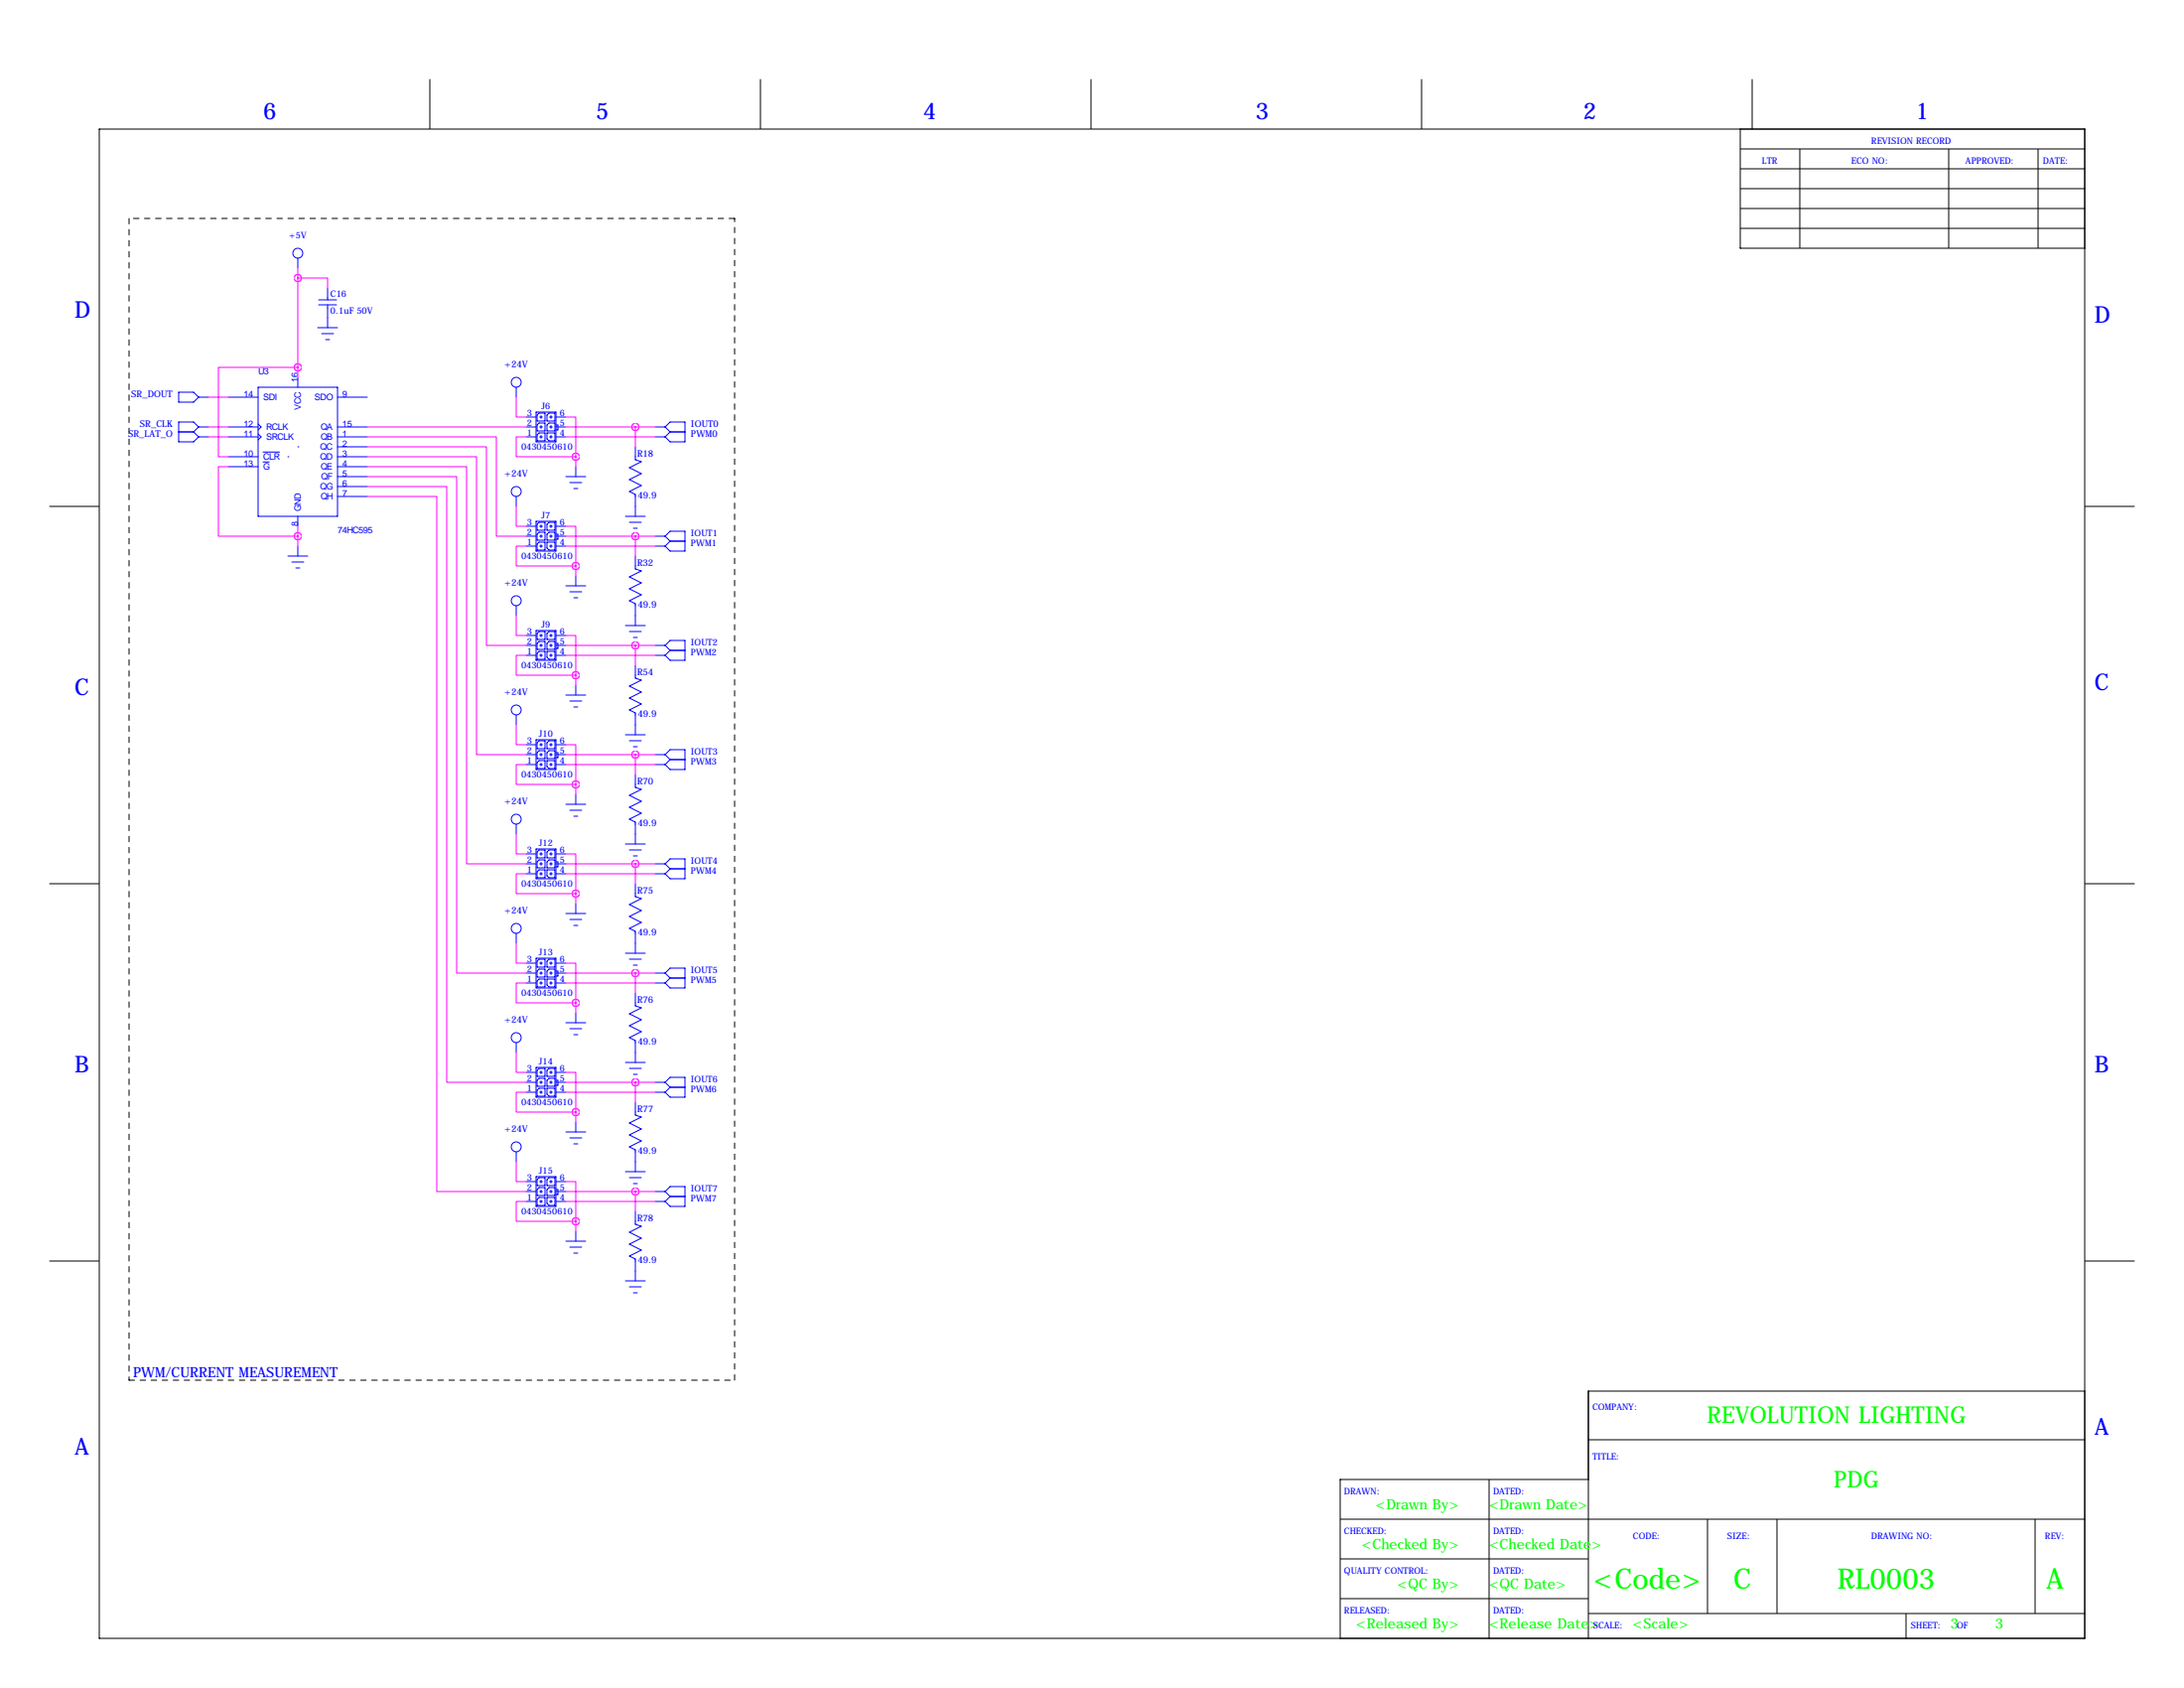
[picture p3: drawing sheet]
<svg xmlns="http://www.w3.org/2000/svg" width="559mm" height="432mm" viewBox="0 0 559 432" stroke-linecap="round" stroke-linejoin="round" font-family="sans-serif">
<g fill="none" stroke="#000" stroke-width=".25">
<path d="M25.4 33h508v386.1h-508zM110 20.3v12.7M194.6 20.3v12.7M279.1 20.3v12.7M363.7 20.3v12.7M445.3 38.1h88.1M445.3 33v30.5h88.1M448.3 20.3v12.7M460.5 38.1v25.4M498.6 38.1v25.4M521.5 38.1v25.4M445.3 48.3h88.1"/>
<path d="M445.3 43.2h88.1M445.3 53.3h88.1M445.3 58.4h88.1M12.7 129.5h12.7M533.4 129.5h12.7M12.7 226.1h12.7M533.4 226.1h12.7M12.7 322.6h12.7M533.4 322.6h12.7M533.4 355.9h-127v63.2M381 378.5v40.6M406.4 368.3h127"/>
<path d="M406.4 378.5h-63.5v40.6M342.9 388.6h190.5M342.9 398.8h63.5M436.9 388.6v24.1M454.7 388.6v24.1M520.7 388.6v24.1M342.9 408.9h63.5M406.4 412.7h127M487.7 412.7v6.4"/>
</g>
<path d="M33 55.9v297.2M188 55.9h-155M33 353.1h155M188 353.1v-297.2" fill="none" stroke="#000" stroke-width=".25" stroke-dasharray="1.4 1.4"/>
<g fill="none" stroke="#00f" stroke-width=".25">
<path d="M76.2 66v2.6M81.5 78h4.6M81.5 76.7h4.6M83.8 73.7v3M83.8 78v5.8M66 99.1h20.4v33h-20.4zM76.2 96.5v2.6M81.3 83.8h5.1M82.3 85.3h3M83.3 86.9h1M132.1 99.1v2.5M45.7 110.5h3.8"/>
<path d="M45.7 100.3h3.8l1.3 1.3-1.3 1.3h-3.8zM49.5 110.5l1.3 1.3M50.8 109.2l-1.3-1.3h-3.8v5.1h3.8l1.3-1.2M50.8 111.8h2.5M50.8 109.2h2.5M50.8 101.6h2.5M50.8 109.2l-1.3 1.3M58.4 111.8h7.6M58.4 109.2h7.6M58.4 101.6h7.6M58.4 116.8h7.6M58.4 119.4h7.6"/>
<path d="M66 111l.8 .8-.8 .7M66 108.5l.8 .7-.8 .8M67.3 118.2h1.6M67.3 115.6h4.2M73.7 116.8h.1M76.2 114.3h.1M86.4 111.8h7.6M86.4 109.2h7.6M86.4 101.6h7.6M86.4 114.3h7.6M86.4 116.8h7.6M86.4 119.4h7.6"/>
<path d="M134.6 111.8h2.6M134.6 109.2h2.6M134.6 106.7h2.6M137.2 105.4h5v7.6h-5zM137.4 111.3l.5-.6h1.5v2.1h-2zM137.9 105.7h1.5v2h-2v-1.5zM137.9 108.2h1.5v2h-2v-1.5zM140 110.7h2v2.1h-1.5l-.5-.5zM140.5 108.2h1.5v2h-2v-1.5zM140.5 105.7h1.5v2h-2v-1.5zM142.2 108.7h.5v1.3h-.5M142.2 111.8h2.6"/>
<path d="M142.2 109.2h2.6M142.2 106.7h2.6M147.3 119.4v2.5M162.6 114.3v3.3l1.5 .5-3.1 1.5 3.1 1.6-3.1 1.5 3.1 1.5-3.1 1.5 1.6 .8v5.6M167.6 111.8h2.6M167.6 109.2h2.6M170.2 109.2l1.2-1.3h3.9v5.1h-3.9l-1.2-1.2M170.2 109.2l1.2 1.3M171.4 110.5h3.9M171.4 110.5l-1.2 1.3M76.2 132.1v2.5M76.2 139.7v2.5"/>
<path d="M86.4 121.9h7.6M86.4 124.5h7.6M86.4 127h7.6M132.1 127v2.5M134.6 139.7h2.6M134.6 137.2h2.6M134.6 134.6h2.6M137.2 133.3h5v7.7h-5zM137.4 134.1l.5-.5h1.5v2h-2zM137.4 136.7l.5-.6h1.5v2.1h-2zM137.4 139.2l.5-.5h1.5v2h-2zM140 138.7h2v2h-1.5l-.5-.5z"/>
<path d="M140.5 133.6h1.5v2h-2v-1.5zM140.5 136.1h1.5v2.1h-2v-1.5zM142.2 136.7h.5v1.2h-.5M142.2 139.7h2.6M142.2 137.2h2.6M142.2 134.6h2.6M144.8 121.9h5.1M145.8 123.4h3M146.8 125h1M160 132.1h5.1M161 133.6h3.1M162.1 135.1h1"/>
<path d="M167.6 139.7h2.6M167.6 137.2h2.6M170.2 137.2l1.2-1.3h3.9v5.1h-3.9l-1.2-1.3M170.2 137.2l1.2 1.2M171.4 138.4h3.9M171.4 138.4l-1.2 1.3M73.7 142.2h5M74.7 143.8h3M75.7 145.3h1M132.1 154.9v2.6M144.8 149.9h5.1M145.8 151.4h3"/>
<path d="M146.8 152.9h1M147.3 147.3v2.6M162.6 142.2v3.3l1.5 .5-3.1 1.6 3.1 1.5-3.1 1.5 3.1 1.5-3.1 1.6 1.6 .7v5.6M134.6 167.6h2.6M134.6 165.1h2.6M134.6 162.6h2.6M137.2 161.3h5v7.6h-5zM137.4 162.1l.5-.6h1.5v2.1h-2zM137.4 164.6l.5-.5h1.5v2h-2zM137.4 167.1l.5-.5h1.5v2.1h-2zM140 166.6h2v2.1h-1.5l-.5-.6zM140.5 161.5h1.5v2.1h-2v-1.5z"/>
<path d="M140.5 164.1h1.5v2h-2v-1.5zM142.2 164.6h.5v1.3h-.5M142.2 167.6h2.6M142.2 165.1h2.6M142.2 162.6h2.6M144.8 177.8h5.1M145.8 179.3h3M147.3 175.3v2.5M160 160h5.1M161 161.5h3.1M162.1 163.1h1M162.6 170.2v3.3l1.5 .5-3.1 1.5 3.1 1.5-3.1 1.6 3.1 1.5-3.1 1.5 1.6 .8v5.6"/>
<path d="M167.6 167.6h2.6M167.6 165.1h2.6M170.2 165.1l1.2-1.3h3.9v5.1h-3.9l-1.2-1.3M170.2 165.1l1.2 1.3M171.4 166.4h3.9M171.4 166.4l-1.2 1.2M132.1 182.9v2.5M134.6 195.6h2.6M134.6 193h2.6M134.6 190.5h2.6M137.2 189.2h5v7.6h-5zM137.4 190l.5-.5h1.5v2h-2z"/>
<path d="M137.4 192.5l.5-.5h1.5v2.1h-2zM137.4 195.1l.5-.5h1.5v2h-2zM140 194.6h2v2h-1.5l-.5-.5zM140.5 189.5h1.5v2h-2v-1.5zM140.5 192h1.5v2.1h-2v-1.6zM142.2 192.5h.5v1.3h-.5M142.2 195.6h2.6M142.2 193h2.6M142.2 190.5h2.6M146.8 180.8h1M160 188h5.1M161 189.5h3.1"/>
<path d="M162.1 191h1M162.6 198.1v3.3l1.5 .5-3.1 1.6 3.1 1.5-3.1 1.5 3.1 1.5-3.1 1.5 1.6 .8v5.6M167.6 195.6h2.6M167.6 193h2.6M170.2 193l1.2-1.2h3.9v5h-3.9l-1.2-1.2M170.2 193l1.2 1.3M171.4 194.3h3.9M171.4 194.3l-1.2 1.3M132.1 210.8v2.6M134.6 218.4h2.6M137.2 217.2h5v7.6h-5zM137.4 217.9l.5-.5h1.5v2.1h-2z"/>
<path d="M140.5 217.4h1.5v2.1h-2v-1.6zM140.5 220h1.5v2h-2v-1.5zM142.2 218.4h2.6M144.8 205.7h5.1M145.8 207.3h3M146.8 208.8h1M147.3 203.2v2.5M160 215.9h5.1M161 217.4h3.1M162.1 218.9h1M132.1 238.8v2.5M134.6 223.5h2.6"/>
<path d="M134.6 221h2.6M137.4 220.5l.5-.5h1.5v2h-2zM137.4 223l.5-.5h1.5v2h-2zM140 222.5h2v2h-1.5l-.5-.5zM142.2 220.5h.5v1.2h-.5M142.2 223.5h2.6M142.2 221h2.6M144.8 233.7h5.1M145.8 235.2h3M146.8 236.7h1M147.3 231.1v2.6M162.6 226.1v3.3l1.5 .5-3.1 1.5 3.1 1.5-3.1 1.5 3.1 1.6-3.1 1.5 1.6 .8v5.5"/>
<path d="M167.6 223.5h2.6M167.6 221h2.6M170.2 221l1.2-1.3h3.9v5.1h-3.9l-1.2-1.3M170.2 221l1.2 1.2M171.4 222.2h3.9M171.4 222.2l-1.2 1.3M134.6 251.5h2.6M134.6 248.9h2.6M134.6 246.4h2.6M137.2 245.1h5v7.6h-5zM137.4 245.9l.5-.5h1.5v2h-2zM137.4 248.4l.5-.5h1.5v2h-2z"/>
<path d="M137.4 251l.5-.6h1.5v2.1h-2zM140 250.4h2v2.1h-1.5l-.5-.5zM140.5 245.4h1.5v2h-2v-1.5zM140.5 247.9h1.5v2h-2v-1.5zM142.2 248.4h.5v1.3h-.5M142.2 251.5h2.6M142.2 248.9h2.6M142.2 246.4h2.6M147.3 259.1v2.5M160 243.8h5.1M161 245.4h3.1M162.1 246.9h1"/>
<path d="M162.6 254v3.3l1.5 .5-3.1 1.5 3.1 1.6-3.1 1.5 3.1 1.5-3.1 1.5 1.6 .8v5.6M167.6 251.5h2.6M167.6 248.9h2.6M170.2 248.9l1.2-1.3h3.9v5.1h-3.9l-1.2-1.2M170.2 248.9l1.2 1.3M171.4 250.2h3.9M171.4 250.2l-1.2 1.3M132.1 266.7v2.5M134.6 279.4h2.6M134.6 276.9h2.6M134.6 274.3h2.6M137.2 273h5v7.7h-5z"/>
<path d="M137.4 273.8l.5-.5h1.5v2h-2zM137.4 276.4l.5-.6h1.5v2.1h-2zM137.4 278.9l.5-.5h1.5v2h-2zM140 276.4l.5-.6h1.5v2.1h-2zM140 278.4h2v2h-1.5l-.5-.5zM140.5 273.3h1.5v2h-2v-1.5zM142.2 276.4h.5v1.2h-.5M142.2 279.4h2.6M142.2 276.9h2.6M142.2 274.3h2.6M144.8 261.6h5.1M145.8 263.1h3"/>
<path d="M146.8 264.7h1M160 271.8h5.1M161 273.3h3.1M162.1 274.8h1M167.6 279.4h2.6M167.6 276.9h2.6M170.2 276.9l1.2-1.3h3.9v5.1h-3.9l-1.2-1.3M170.2 276.9l1.2 1.2M171.4 278.1h3.9M171.4 278.1l-1.2 1.3M132.1 294.6v2.6M144.8 289.6h5.1"/>
<path d="M145.8 291.1h3M146.8 292.6h1M147.3 287v2.6M160 299.7h5.1M162.6 281.9v3.3l1.5 .6-3.1 1.5 3.1 1.5-3.1 1.5 3.1 1.5-3.1 1.6 1.6 .7v5.6M134.6 307.3h2.6M134.6 304.8h2.6M134.6 302.3h2.6M137.2 301h5v7.6h-5zM137.4 301.8l.5-.6h1.5v2.1h-2zM137.4 306.8l.5-.5h1.5v2.1h-2zM137.9 303.8h1.5v2h-2v-1.5z"/>
<path d="M140 301.8l.5-.6h1.5v2.1h-2zM140 306.3h2v2.1h-1.5l-.5-.6zM140.5 303.8h1.5v2h-2v-1.5zM142.2 304.3h.5v1.3h-.5M142.2 307.3h2.6M142.2 304.8h2.6M142.2 302.3h2.6M144.8 317.5h5.1M145.8 319h3M147.3 315v2.5M161 301.2h3.1M162.1 302.8h1"/>
<path d="M162.6 309.9v3.3l1.5 .5-3.1 1.5 3.1 1.5-3.1 1.6 3.1 1.5-3.1 1.5 1.6 .8v5.6M167.6 307.3h2.6M167.6 304.8h2.6M170.2 304.8l1.2-1.3h3.9v5.1h-3.9l-1.2-1.3M170.2 304.8l1.2 1.3M171.4 306.1h3.9M171.4 306.1l-1.2 1.2M146.8 320.5h1M160 327.7h5.1M161 329.2h3.1M162.1 330.7h1"/>
<circle cx="76.2" cy="64.8" r="1.27"/>
<circle cx="132.1" cy="97.8" r="1.27"/>
<circle cx="138.4" cy="111.8" r=".25"/>
<circle cx="138.4" cy="106.7" r=".25"/>
<circle cx="138.4" cy="109.2" r=".25"/>
<circle cx="141" cy="111.8" r=".25"/>
<circle cx="141" cy="106.7" r=".25"/>
<circle cx="141" cy="109.2" r=".25"/>
<circle cx="132.1" cy="125.7" r="1.27"/>
<circle cx="138.4" cy="137.2" r=".25"/>
<circle cx="138.4" cy="139.7" r=".25"/>
<circle cx="138.4" cy="134.6" r=".25"/>
<circle cx="141" cy="137.2" r=".25"/>
<circle cx="141" cy="139.7" r=".25"/>
<circle cx="141" cy="134.6" r=".25"/>
<circle cx="132.1" cy="153.7" r="1.27"/>
<circle cx="138.4" cy="162.6" r=".25"/>
<circle cx="138.4" cy="165.1" r=".25"/>
<circle cx="138.4" cy="167.6" r=".25"/>
<circle cx="141" cy="162.6" r=".25"/>
<circle cx="141" cy="165.1" r=".25"/>
<circle cx="141" cy="167.6" r=".25"/>
<circle cx="132.1" cy="181.6" r="1.27"/>
<circle cx="138.4" cy="193" r=".25"/>
<circle cx="138.4" cy="195.6" r=".25"/>
<circle cx="138.4" cy="190.5" r=".25"/>
<circle cx="141" cy="193" r=".25"/>
<circle cx="141" cy="195.6" r=".25"/>
<circle cx="141" cy="190.5" r=".25"/>
<circle cx="132.1" cy="209.5" r="1.27"/>
<circle cx="138.4" cy="218.4" r=".25"/>
<circle cx="141" cy="218.4" r=".25"/>
<circle cx="132.1" cy="237.5" r="1.27"/>
<circle cx="138.4" cy="221" r=".25"/>
<circle cx="138.4" cy="223.5" r=".25"/>
<circle cx="141" cy="221" r=".25"/>
<circle cx="141" cy="223.5" r=".25"/>
<circle cx="138.4" cy="246.4" r=".25"/>
<circle cx="138.4" cy="251.5" r=".25"/>
<circle cx="138.4" cy="248.9" r=".25"/>
<circle cx="141" cy="246.4" r=".25"/>
<circle cx="141" cy="251.5" r=".25"/>
<circle cx="141" cy="248.9" r=".25"/>
<circle cx="132.1" cy="265.4" r="1.27"/>
<circle cx="138.4" cy="276.9" r=".25"/>
<circle cx="138.4" cy="274.3" r=".25"/>
<circle cx="138.4" cy="279.4" r=".25"/>
<circle cx="141" cy="276.9" r=".25"/>
<circle cx="141" cy="279.4" r=".25"/>
<circle cx="141" cy="274.3" r=".25"/>
<circle cx="132.1" cy="293.4" r="1.27"/>
<circle cx="138.4" cy="304.8" r=".25"/>
<circle cx="138.4" cy="302.3" r=".25"/>
<circle cx="138.4" cy="307.3" r=".25"/>
<circle cx="141" cy="304.8" r=".25"/>
<circle cx="141" cy="302.3" r=".25"/>
<circle cx="141" cy="307.3" r=".25"/>
</g>
<g fill="none" stroke="#f0f" stroke-width=".25">
<path d="M76.2 71.1h7.6v2.6M76.2 68.6v27.9M76.2 94h-20.3v22.8h2.5M83.8 81.3h.1M53.3 109.2h5.1M53.3 111.8h5.1M53.3 101.6h5.1M58.4 119.4h-2.5v17.8h20.3M94 111.8h33v25.4h7.6M94 114.3h30.5v50.8h10.1M94 116.8h27.9v76.2h12.7M94 119.4h25.4v101.6h15.2"/>
<path d="M94 109.2h40.6M132.1 101.6v5.1h2.5M134.6 111.8h-2.5v5h15.2M144.8 106.7h2.5v10.1M144.8 109.2h22.8M144.8 111.8h22.8M147.3 116.8v2.6M162.6 109.2v5.1M76.2 134.6v5.1M94 121.9h22.8v127h17.8M94 124.5h20.3v152.4h20.3M94 127h17.8v177.8h22.8"/>
<path d="M132.1 129.5v5.1h2.5M134.6 139.7h-2.5v5.1h15.2M144.8 134.6h2.5v10.2M144.8 137.2h22.8M144.8 139.7h22.8M162.6 129.5h.1M162.6 137.2v5M132.1 157.5v5.1h2.5M147.3 144.8v2.5M162.6 157.5h.1M134.6 167.6h-2.5v5.1h15.2M144.8 162.6h2.5v10.1"/>
<path d="M144.8 165.1h22.8M144.8 167.6h22.8M147.3 172.7v2.6M162.6 165.1v5.1M132.1 185.4v5.1h2.5M134.6 195.6h-2.5v5.1h15.2M144.8 190.5h2.5v10.2M144.8 193h22.8M144.8 195.6h22.8M162.6 185.4h.1M162.6 193v5.1M132.1 213.4v5h2.5"/>
<path d="M144.8 218.4h2.5v10.2M147.3 200.7v2.5M162.6 213.4h.1M134.6 223.5h-2.5v5.1h15.2M144.8 221h22.8M144.8 223.5h22.8M147.3 228.6v2.5M162.6 221v5.1M132.1 241.3v5.1h2.5M134.6 251.5h-2.5v5h15.2M144.8 246.4h2.5v10.1M144.8 248.9h22.8"/>
<path d="M144.8 251.5h22.8M147.3 256.5v2.6M162.6 241.3h.1M162.6 248.9v5.1M132.1 269.2v5.1h2.5M134.6 279.4h-2.5v5.1h15.2M144.8 274.3h2.5v10.2M144.8 276.9h22.8M144.8 279.4h22.8M162.6 269.2h.1M162.6 276.9v5M132.1 297.2v5.1h2.5"/>
<path d="M147.3 284.5v2.5M162.6 297.2h.1M134.6 307.3h-2.5v5.1h15.2M144.8 302.3h2.5v10.1M144.8 304.8h22.8M144.8 307.3h22.8M147.3 312.4v2.6M162.6 304.8v5.1M162.6 325.1h.1"/>
</g>
<path d="M147.3 116.8a.07 .07 0 0 0 .1 0 .07 .07 0 0 0-.1 0zM76.1 137.2a.1 .1 0 0 0 .2 0 .1 .1 0 0 0-.2 0zM76.1 94a.1 .1 0 0 0 .2 0 .1 .1 0 0 0-.2 0zM76.1 71.1a.1 .1 0 0 0 .2 0 .1 .1 0 0 0-.2 0zM147.3 144.8a.07 .07 0 0 0 .1 0 .07 .07 0 0 0-.1 0zM147.3 172.7a.07 .07 0 0 0 .1 0 .07 .07 0 0 0-.1 0zM147.3 200.7a.07 .07 0 0 0 .1 0 .07 .07 0 0 0-.1 0zM147.3 228.6a.07 .07 0 0 0 .1 0 .07 .07 0 0 0-.1 0zM147.3 256.5a.07 .07 0 0 0 .1 0 .07 .07 0 0 0-.1 0zM147.3 284.5a.07 .07 0 0 0 .1 0 .07 .07 0 0 0-.1 0zM147.3 312.4a.07 .07 0 0 0 .1 0 .07 .07 0 0 0-.1 0zM162.5 109.2a.07 .07 0 0 0 .1 0 .07 .07 0 0 0-.1 0zM162.5 137.2a.07 .07 0 0 0 .1 0 .07 .07 0 0 0-.1 0zM162.5 165.1a.07 .07 0 0 0 .1 0 .07 .07 0 0 0-.1 0zM162.5 193a.07 .07 0 0 0 .1 0 .07 .07 0 0 0-.1 0zM162.5 221a.07 .07 0 0 0 .1 0 .07 .07 0 0 0-.1 0zM162.5 248.9a.07 .07 0 0 0 .1 0 .07 .07 0 0 0-.1 0zM162.5 276.9a.07 .07 0 0 0 .1 0 .07 .07 0 0 0-.1 0zM162.5 304.8a.07 .07 0 0 0 .1 0 .07 .07 0 0 0-.1 0z" fill="#f0f" stroke="#f0f" stroke-width="1.9"/>
<g font-size="7.3" fill="#0f0">
<text x="407.7" y="406.4">&lt;Code&gt;</text>
<text x="443.5" y="406.4">C</text>
<text x="470.1" y="406.4">RL0003</text>
<text x="523.5" y="406.4">A</text>
</g>
<g font-size="5.9" fill="#00f">
<text x="67.3" y="30.5">6</text>
<text x="152.4" y="30.5">5</text>
<text x="236.2" y="30.5">4</text>
<text x="321.3" y="30.5">3</text>
<text x="405.1" y="30.5">2</text>
<text x="490.2" y="30.5">1</text>
<text x="19" y="81.3">D</text>
<text x="535.9" y="82.6">D</text>
<text x="19" y="177.8">C</text>
<text x="535.9" y="176.5">C</text>
<text x="19" y="274.3">B</text>
<text x="535.9" y="274.3">B</text>
<text x="535.9" y="367">A</text>
<text x="19" y="372.1">A</text>
</g>
<g font-size="5.9" fill="#0f0">
<text x="436.8" y="364">REVOLUTION LIGHTING</text>
<text x="469.2" y="380.5">PDG</text>
</g>
<text font-size="3.6" fill="#00f" x="34" y="352.3">PWM/CURRENT MEASUREMENT</text>
<g font-size="3.6" fill="#0f0">
<text x="352" y="386.1">&lt;Drawn By&gt;</text>
<text x="381" y="386.1">&lt;Drawn Date&gt;</text>
<text x="348.4" y="396.2">&lt;Checked By&gt;</text>
<text x="381" y="396.2">&lt;Checked Date&gt;</text>
<text x="357.6" y="406.4">&lt;QC By&gt;</text>
<text x="381" y="406.4">&lt;QC Date&gt;</text>
<text x="347" y="416.6">&lt;Released By&gt;</text>
<text x="381" y="416.6">&lt;Release Date&gt;</text>
<text x="417.8" y="416.6">&lt;Scale&gt;</text>
<text x="499.1" y="416.6">3</text>
<text x="510.5" y="416.6">3</text>
</g>
<g font-size="2.4" fill="#00f">
<text x="129.1" y="94">+24V</text>
<text x="33.6" y="101.6">SR_DOUT</text>
<text x="32.8" y="111.8">SR_LAT_O</text>
<text x="35.8" y="109.2">SR_CLK</text>
<text x="176.8" y="109.2">IOUT0</text>
<text x="176.8" y="111.8">PWM0</text>
<text x="163" y="116.7">R18</text>
<text x="129.1" y="121.9">+24V</text>
<text x="163.2" y="127.5">49.9</text>
<text x="129.1" y="149.9">+24V</text>
<text x="163" y="144.7">R32</text>
<text x="163.2" y="155.4">49.9</text>
<text x="163" y="172.6">R54</text>
<text x="129.1" y="177.8">+24V</text>
<text x="163.2" y="183.4">49.9</text>
<text x="163" y="200.5">R70</text>
<text x="129.1" y="205.7">+24V</text>
<text x="163.2" y="211.3">49.9</text>
<text x="129.1" y="233.7">+24V</text>
<text x="163" y="228.5">R75</text>
<text x="163.2" y="239.3">49.9</text>
<text x="163" y="256.4">R76</text>
<text x="129.1" y="261.6">+24V</text>
<text x="163.2" y="267.2">49.9</text>
<text x="163" y="284.4">R77</text>
<text x="129.1" y="289.6">+24V</text>
<text x="163.2" y="295.1">49.9</text>
<text x="163" y="312.3">R78</text>
<text x="163.2" y="323.1">49.9</text>
</g>
<g font-size="2.3" fill="#00f">
<text x="450.8" y="41.9">LTR</text>
<text x="473.7" y="41.9">ECO NO:</text>
<text x="478.8" y="36.8">REVISION RECORD</text>
<text x="502.9" y="41.9">APPROVED:</text>
<text x="522.7" y="41.9">DATE:</text>
<text x="74" y="61">+5V</text>
<text x="84.6" y="75.9">C16</text>
<text x="84.6" y="80.3">0.1uF 50V</text>
<text x="66" y="95.8">U3</text>
<text x="62.4" y="101.6">14</text>
<text x="76.2" y="97.8" transform="rotate(-90 76.2 97.8)">16</text>
<text x="87.6" y="101.6">9</text>
<text x="67.3" y="102.4">SDI</text>
<text x="77" y="104.9" transform="rotate(-90 77 104.9)">VCC</text>
<text x="80.5" y="102.4">SDO</text>
<text x="134.8" y="106.4">3</text>
<text x="138.6" y="104.6">J6</text>
<text x="143.3" y="106.4">6</text>
<text x="62.4" y="111.8">11</text>
<text x="62.4" y="109.2">12</text>
<text x="68.1" y="112.5">SRCLK</text>
<text x="68.1" y="110">RCLK</text>
<text x="82.1" y="110">QA</text>
<text x="82.1" y="112.5">QB</text>
<text x="87.6" y="109.2">15</text>
<text x="87.6" y="111.8">1</text>
<text x="134.8" y="111.5">1</text>
<text x="134.8" y="109">2</text>
<text x="143.3" y="111.5">4</text>
<text x="143.3" y="109">5</text>
<text x="62.4" y="119.4">13</text>
<text x="62.4" y="116.8">10</text>
<text x="67.3" y="117.6">CLR</text>
<text x="81.9" y="115.1">QC</text>
<text x="81.9" y="117.6">QD</text>
<text x="87.6" y="114.3">2</text>
<text x="87.6" y="116.8">3</text>
<text x="87.6" y="119.4">4</text>
<text x="133.4" y="115.2">0430450610</text>
<text x="67.3" y="120.1">G</text>
<text x="81.9" y="125.2">QG</text>
<text x="82.1" y="120.1">QE</text>
<text x="82.2" y="122.7">QF</text>
<text x="87.6" y="121.9">5</text>
<text x="87.6" y="124.5">6</text>
<text x="77" y="130.8" transform="rotate(-90 77 130.8)">GND</text>
<text x="82.1" y="127.8">QH</text>
<text x="87.6" y="127">7</text>
<text x="76.2" y="134.5" transform="rotate(-90 76.2 134.5)">8</text>
<text x="86.4" y="136.4">74HC595</text>
<text x="134.8" y="136.9">2</text>
<text x="134.8" y="134.4">3</text>
<text x="138.6" y="132.6">J7</text>
<text x="143.3" y="136.9">5</text>
<text x="143.3" y="134.4">6</text>
<text x="176.8" y="137.2">IOUT1</text>
<text x="133.4" y="143.1">0430450610</text>
<text x="134.8" y="139.4">1</text>
<text x="143.3" y="139.4">4</text>
<text x="176.8" y="139.7">PWM1</text>
<text x="138.6" y="160.5">J9</text>
<text x="134.8" y="167.4">1</text>
<text x="134.8" y="164.8">2</text>
<text x="134.8" y="162.3">3</text>
<text x="143.3" y="167.4">4</text>
<text x="143.3" y="164.8">5</text>
<text x="143.3" y="162.3">6</text>
<text x="176.8" y="165.1">IOUT2</text>
<text x="176.8" y="167.6">PWM2</text>
<text x="133.4" y="171">0430450610</text>
<text x="134.8" y="190.2">3</text>
<text x="137.9" y="188.5">J10</text>
<text x="143.3" y="190.2">6</text>
<text x="134.8" y="195.3">1</text>
<text x="134.8" y="192.8">2</text>
<text x="143.3" y="195.3">4</text>
<text x="143.3" y="192.8">5</text>
<text x="176.8" y="193">IOUT3</text>
<text x="176.8" y="195.6">PWM3</text>
<text x="133.4" y="199">0430450610</text>
<text x="134.8" y="220.7">2</text>
<text x="134.8" y="218.2">3</text>
<text x="137.9" y="216.4">J12</text>
<text x="143.3" y="220.7">5</text>
<text x="143.3" y="218.2">6</text>
<text x="176.8" y="221">IOUT4</text>
<text x="133.4" y="226.9">0430450610</text>
<text x="134.8" y="223.3">1</text>
<text x="143.3" y="223.3">4</text>
<text x="176.8" y="223.5">PWM4</text>
<text x="137.9" y="244.3">J13</text>
<text x="134.8" y="251.2">1</text>
<text x="134.8" y="248.7">2</text>
<text x="134.8" y="246.1">3</text>
<text x="143.3" y="251.2">4</text>
<text x="143.3" y="248.7">5</text>
<text x="143.3" y="246.1">6</text>
<text x="176.8" y="248.9">IOUT5</text>
<text x="176.8" y="251.5">PWM5</text>
<text x="133.4" y="254.9">0430450610</text>
<text x="134.8" y="274.1">3</text>
<text x="137.9" y="272.3">J14</text>
<text x="143.3" y="274.1">6</text>
<text x="134.8" y="279.1">1</text>
<text x="134.8" y="276.6">2</text>
<text x="143.3" y="279.1">4</text>
<text x="143.3" y="276.6">5</text>
<text x="176.8" y="276.9">IOUT6</text>
<text x="176.8" y="279.4">PWM6</text>
<text x="133.4" y="282.8">0430450610</text>
<text x="134.8" y="304.5">2</text>
<text x="134.8" y="302">3</text>
<text x="137.9" y="300.2">J15</text>
<text x="143.3" y="304.5">5</text>
<text x="143.3" y="302">6</text>
<text x="176.8" y="304.8">IOUT7</text>
<text x="133.4" y="310.7">0430450610</text>
<text x="134.8" y="307.1">1</text>
<text x="143.3" y="307.1">4</text>
<text x="176.8" y="307.3">PWM7</text>
<text x="407.4" y="360.7">COMPANY:</text>
<text x="407.4" y="373.4">TITLE:</text>
<text x="343.9" y="382.3">DRAWN:</text>
<text x="382" y="382.3">DATED:</text>
<text x="343.9" y="392.4">CHECKED:</text>
<text x="382" y="392.4">DATED:</text>
<text x="417.8" y="393.7">CODE:</text>
<text x="442" y="393.7">SIZE:</text>
<text x="478.8" y="393.7">DRAWING NO:</text>
<text x="523.2" y="393.7">REV:</text>
<text x="343.9" y="402.6">QUALITY CONTROL:</text>
<text x="382" y="402.6">DATED:</text>
<text x="343.9" y="412.7">RELEASED:</text>
<text x="382" y="412.7">DATED:</text>
<text x="407.7" y="416.6">SCALE:</text>
<text x="488.9" y="416.6">SHEET:</text>
<text x="500.7" y="416.6">OF</text>
</g>
</svg>
